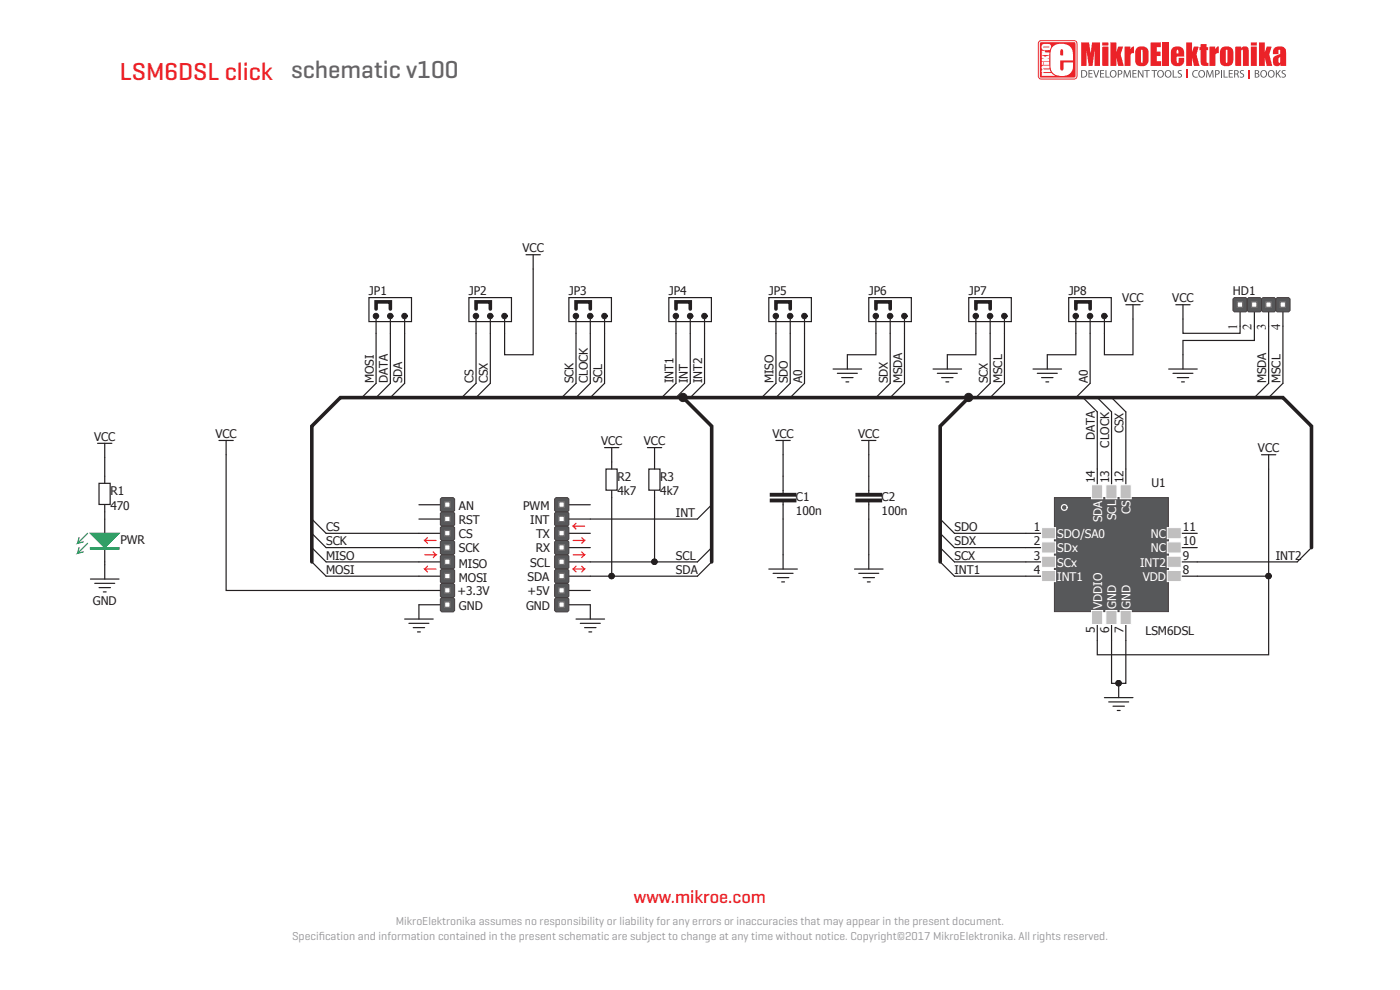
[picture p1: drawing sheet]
<svg xmlns="http://www.w3.org/2000/svg" width="297mm" height="210mm" viewBox="0 0 297 210" stroke-linecap="round" stroke-linejoin="round" font-family="sans-serif">
<!-- layer: Layer 1 -->
<g fill="#eb2228">
<path d="M220.4 8.7l.5-.2h7a.69 .69 0 0 1 .7 .7v7a.69 .69 0 0 1-.7 .7h-7a.69 .69 0 0 1-.7-.7v-7z"/>
<path d="M229.4 9h1.6l.4 2.3 .3-2.3h1.7v5h-1.2v-3.4l-.4 3.4h-.8l-.5-3.3v3.3h-1.1z"/>
<path d="M235.6 9h1.2v2.1l.4-1.2h1.1l-.6 1.6 .7 2.5h-1.2l-.4-1.8v1.8h-1.2z"/>
<path d="M238.6 9.9h1.2v.5l.3-.4 .5-.2v1.5l-.5 .1-.2 .2-.1 2.4h-1.2z"/>
<path d="M244.1 9h2.2v1h-.9v.9h.8v1h-.8v1.1h1v1h-2.3z"/>
<path d="M246.7 9h1.3v5h-1.3z"/>
<path d="M251.6 9h1.3v2.1l.4-1.2h1l-.5 1.6 .7 2.5h-1.2l-.4-1.8v1.8h-1.3z"/>
<path d="M254.7 9.4h1.3v.6h.3v.6h-.3v2.2v.5h.4v.7h-.5a.92 .92 0 0 1-1-.3 .92 .92 0 0 1-.2-1v-2.1h-.3v-.6h.3z"/>
<path d="M256.6 9.9h1.2v.5l.3-.4 .5-.2v1.5l-.5 .1-.2 .2-.1 2.4h-1.2z"/>
<path d="M262.1 9.9h1.2v.4a.91 .91 0 0 1 1.2-.4 .91 .91 0 0 1 .4 1.2v2.9h-1.2v-3.3l-.2-.2-.2 .3v3.2h-1.2z"/>
<path d="M267.1 9h1.2v2.1l.4-1.2h1.1l-.5 1.6 .6 2.5h-1.2l-.4-1.8v1.8h-1.2z"/>
<path d="M233.8 9h1.3v.7h-1.3zM233.8 9.9h1.3v4.1h-1.3z"/>
<path d="M241.2 10.2a1.46 1.46 0 0 1 1.6-.3 1.46 1.46 0 0 1 .9 1.4v1a1.46 1.46 0 0 1-1.1 1.7 1.46 1.46 0 0 1-1.8-1v-1.9zM242.1 10.6v2.3l.1 .4 .2-.2v-2.1v-.4z"/>
<path d="M248.8 10.1a1.5 1.5 0 0 1 1.7-.1 1.5 1.5 0 0 1 .7 1.5v.5h-1.6l.1 1.3 .3-.1 .1-.9h1.1a1.45 1.45 0 0 1-1.3 1.8 1.45 1.45 0 0 1-1.5-1.6v-1.8zM249.7 10.6l-.1 .7h.4v-.7z"/>
<path d="M259.2 10.2a1.46 1.46 0 0 1 1.6-.3 1.46 1.46 0 0 1 .8 1.4v1a1.46 1.46 0 0 1-1 1.7 1.46 1.46 0 0 1-1.8-1v-1.9zM260.1 10.6l-.1 2.3 .2 .4 .2-.2v-2.1v-.4z"/>
<path d="M265.4 9h1.2v.7h-1.2zM265.4 9.9h1.2v4.1h-1.2z"/>
<path d="M270.4 10.2a1.44 1.44 0 0 1 1.7-.3 1.44 1.44 0 0 1 .7 1.6v2.5h-1.2v-.4a.91 .91 0 0 1-1.2 .3 .91 .91 0 0 1-.4-1.2l.1-.2a2.24 2.24 0 0 1 1.5-1.1v-.6l-.2-.3-.2 .1v.9h-1.2l.1-.8zM271.4 12.2a.86 .86 0 0 0 0 1.1l.2-.2v-1.1z"/>
</g>
<g fill="#fafbfb">
<path d="M220.6 8.8l-.2 .4v7.2l.5 .3 7.2-.1 .3-.4-.1-7.2-.4-.3zM220.7 9h7.2l.2 .1 .1 7.1-.2 .2h-7.1l-.3-.1v-7.1z"/>
<path d="M221 13.2v.5h.3v-.5zM221 10.8l.2 .3h-.2v.6h1.6v-.6h-.8l-.2-.3zM221.4 13.2v.5h1.2v-.5zM221 11.8v.5l.5 .1h-.5v.6h1.6v-.6h-.6l.6-.1v-.5l-.9 .2zM221.1 14l-.1 .3 .2 .4-.2 .4 .2 .4h-.2v.6h2.9l-.8-.6h-1.8v-.2h1.6l-.2-.6-1.4-.1 1.4-.1-.1-.6zM221.2 9.4a.74 .74 0 0 0-.1 1 .74 .74 0 0 0 .9 .2h.7a.74 .74 0 0 0-.1-1.3zM221.3 9.9l1.4 .1-1.2 .1z"/>
</g>
<path d="M223.4 9.9a2.77 2.77 0 0 1 4 .5l.2 1.1v1.3h-2.7v1.7l.2 .4a.53 .53 0 0 0 .5-.2 .53 .53 0 0 0 0-.6v-.9h2a2.31 2.31 0 0 1-2.9 2.9 2.06 2.06 0 0 1-1.9-2.5l.1-2.7zM225 10.6l-.1 1.1h.6v-1.1l-.3-.2z" fill="#fff"/>
<g fill="#eb2228">
<path d="M251.7 14.8h.4v1.8h-.4z"/>
<path d="M264.8 14.8h.4v1.8h-.4z"/>
</g>
<g fill="#59595c">
<path d="M230.9 14.9h.9v.1h-.7v.5h.6v.2h-.6v.6h.7v.1h-.9z"/>
<path d="M231.9 14.9h.2l.4 1.3 .5-1.3h.2l-.6 1.5h-.2z"/>
<path d="M233.4 14.9h.8v.1h-.6v.5h.6v.2h-.6v.6h.7v.1h-.9z"/>
<path d="M234.5 14.9h.2v1.4h.7v.1h-.9z"/>
<path d="M238.4 14.9h.3l.4 1.3 .5-1.3h.2l.1 1.5h-.2v-1.3l-.5 1.3h-.2l-.4-1.3-.1 1.3h-.2z"/>
<path d="M240.2 14.9h.9v.1h-.7v.5h.7v.2h-.7v.6h.7v.1h-.9z"/>
<path d="M241.4 14.9h.2l.8 1.3v-1.3h.2v1.5h-.2l-.8-1.3v1.3h-.2z"/>
<path d="M242.7 14.9h1.2v.2h-.5v1.3h-.2v-1.3h-.5z"/>
<path d="M244.3 14.9h1.2v.2h-.5v1.3h-.2v-1.3h-.5z"/>
<path d="M248.8 14.9h.2v1.4h.7v.1h-.9z"/>
<path d="M249.9 15.1l.4-.2h.4l-.1 .2h-.5v.3l.3 .2a.46 .46 0 0 1 .3 .3 .46 .46 0 0 1-.2 .5h-.7l.1-.2 .3 .1 .3-.1v-.3l-.2-.2a.45 .45 0 0 1-.4-.6z"/>
<path d="M253.1 15.1l.6-.2h.4v.2a.64 .64 0 0 0-1 .6 .64 .64 0 0 0 1 .5v.2a.82 .82 0 0 1-1.1-.2 .82 .82 0 0 1 .1-1.1z"/>
<path d="M256 14.9h.2l.5 1.3 .4-1.3h.3l.1 1.5h-.2l-.1-1.3-.5 1.3h-.1l-.5-1.3v1.3h-.2z"/>
<path d="M259 14.9h.2v1.5h-.2z"/>
<path d="M259.6 14.9h.2v1.4h.6v.1h-.8z"/>
<path d="M260.7 14.9h.8v.1h-.6v.5h.6v.2h-.6v.6h.7v.1h-.9z"/>
<path d="M263.1 15.1l.4-.2h.4l-.1 .2h-.5v.3l.2 .2a.46 .46 0 0 1 .4 .3 .46 .46 0 0 1-.2 .5h-.7v-.2l.4 .1 .3-.1v-.3l-.3-.2a.45 .45 0 0 1-.3-.6z"/>
<path d="M270.7 14.9h.2v.7l.6-.7h.2l-.5 .6 .6 .9h-.3l-.5-.7-.1 .1v.6h-.2z"/>
<path d="M271.9 15.1l.5-.2h.3v.2h-.6v.3l.3 .2a.46 .46 0 0 1 .4 .3 .46 .46 0 0 1-.2 .5h-.8l.1-.2 .4 .1 .3-.1v-.3l-.3-.2a.45 .45 0 0 1-.4-.6z"/>
<path d="M229.4 14.9a.88 .88 0 0 1 1.3 .8 .88 .88 0 0 1-1.3 .7zM229.6 15v1.3a.66 .66 0 0 0 .8-.6 .66 .66 0 0 0-.8-.7z"/>
<path d="M235.4 15.7a.76 .76 0 0 1 1.5 0 .76 .76 0 0 1-1.5 0zM235.8 15.2a.58 .58 0 0 0-.1 .8 .58 .58 0 0 0 .8 .1 .58 .58 0 0 0 .1-.8 .58 .58 0 0 0-.8-.1z"/>
<path d="M237.1 14.9a.58 .58 0 0 1 .8 0 .58 .58 0 0 1 .1 .8l-.7 .1v.6h-.2zM237.3 15v.7l.4-.1a.32 .32 0 0 0 .2-.3 .32 .32 0 0 0-.2-.2z"/>
<path d="M245.4 15.7a.8 .8 0 0 1 1.6 0 .8 .8 0 0 1-1.6 0zM245.8 15.2a.58 .58 0 0 0-.1 .8 .58 .58 0 0 0 .9 .1 .58 .58 0 0 0 0-.8 .58 .58 0 0 0-.8-.1z"/>
<path d="M247 15.7a.8 .8 0 0 1 1.6 0 .8 .8 0 0 1-1.6 0zM247.4 15.2a.58 .58 0 0 0 0 .8 .58 .58 0 0 0 .8 .1 .58 .58 0 0 0 .1-.8 .58 .58 0 0 0-.9-.1z"/>
<path d="M254.2 15.7a.76 .76 0 0 1 1.5 0 .76 .76 0 0 1-1.5 0zM254.5 15.2a.58 .58 0 0 0 0 .8 .58 .58 0 0 0 .8 .1 .58 .58 0 0 0 .1-.8 .58 .58 0 0 0-.9-.1z"/>
<path d="M257.8 14.9a.58 .58 0 0 1 .7 0 .58 .58 0 0 1 .1 .8l-.6 .1v.6h-.2zM258 15v.7l.4-.1a.32 .32 0 0 0 .1-.3 .32 .32 0 0 0-.1-.2z"/>
<path d="M261.8 14.9a.55 .55 0 0 1 .7 0 .55 .55 0 0 1 .1 .7l-.1 .1 .3 .7h-.2l-.1-.5-.3-.1h-.2v.6h-.2zM262 15v.6l.5-.1v-.3z"/>
<path d="M266.2 14.9a.52 .52 0 0 1 .6 0 .52 .52 0 0 1 .2 .6l-.1 .1a.47 .47 0 0 1 .3 .6 .47 .47 0 0 1-.7 .3l-.3-.1zM266.4 15v.5l.5-.1v-.3zM266.4 15.7v.6l.5-.1v-.4z"/>
<path d="M267.3 15.7a.8 .8 0 0 1 1.6 0 .8 .8 0 0 1-1.6 0zM267.7 15.2a.58 .58 0 0 0-.1 .8 .58 .58 0 0 0 .9 .1 .58 .58 0 0 0 0-.8 .58 .58 0 0 0-.8-.1z"/>
<path d="M268.9 15.7a.8 .8 0 0 1 1.6 0 .8 .8 0 0 1-1.6 0zM269.3 15.2a.58 .58 0 0 0-.1 .8 .58 .58 0 0 0 .9 .1 .58 .58 0 0 0 0-.8 .58 .58 0 0 0-.8-.1z"/>
</g>
<g fill="none" stroke="#231f20" stroke-width=".25">
<path d="M20.7 94h3M22.2 94v3.1M46.5 93.4h3M48 93.4v3.1M22.2 119.8v3M88.9 107.1h4.5M88.9 110.1h4.5M88.9 113.1h4.5M88.9 116.2h4.5M88.9 119.2h4.5M120.7 107.1h4.5M120.7 110.1h4.5"/>
<path d="M120.7 113.1h4.5M120.7 116.2h4.5M120.7 119.2h4.5M19.2 122.8h6M20.1 123.7h4.2M21 124.6h2.4M21.9 125.6h.6M85.8 131.3h6.1M86.8 132.2h4.2M87.7 133.1h2.4M88.6 134h.6M88.9 122.2h4.5"/>
<path d="M88.9 125.3h4.5M93.4 128.3h-4.5v3M120.7 128.3h4.5v3M120.7 122.2h4.5M120.7 125.3h4.5M122.2 131.3h6.1M123.1 132.2h4.2M124 133.1h2.4M124.9 134h.6"/>
</g>
<path d="M93.4 105.9l.3-.3h2.4l.3 .3v2.4l-.3 .3h-2.4l-.3-.3z" fill-rule="evenodd" fill="#57585a"/>
<path d="M93.7 105.6h2.4l.3 .3v2.4l-.3 .3h-2.4l-.3-.3v-2.4z" fill="none" stroke="#453c3f" stroke-width=".21"/>
<path d="M93.4 108.9l.3-.3h2.4l.3 .3v2.4l-.3 .3h-2.4l-.3-.3z" fill-rule="evenodd" fill="#57585a"/>
<path d="M93.7 108.6h2.4l.3 .3v2.4l-.3 .3h-2.4l-.3-.3v-2.4z" fill="none" stroke="#453c3f" stroke-width=".21"/>
<g fill="#fff" stroke="#6c6d70" stroke-width=".25">
<path d="M94.3 106.5h1.2v1.1h-1.2z"/>
<path d="M94.3 109.5h1.2v1.1h-1.2z"/>
</g>
<path d="M93.4 111.9l.3-.3h2.4l.3 .3v2.4l-.3 .3h-2.4l-.3-.3z" fill-rule="evenodd" fill="#57585a"/>
<path d="M93.4 111.9l.3-.3h2.4l.3 .3v2.4l-.3 .3h-2.4l-.3-.3z" fill="none" stroke="#453c3f" stroke-width=".21"/>
<path d="M93.4 114.9l.3-.3h2.4l.3 .3v2.5l-.3 .3h-2.4l-.3-.3z" fill-rule="evenodd" fill="#57585a"/>
<path d="M93.7 114.6h2.4l.3 .3v2.5l-.3 .3h-2.4l-.3-.3v-2.5z" fill="none" stroke="#453c3f" stroke-width=".21"/>
<g fill="#fff" stroke="#6c6d70" stroke-width=".25">
<path d="M94.3 112.5h1.2v1.2h-1.2z"/>
<path d="M94.3 115.6h1.2v1.1h-1.2z"/>
</g>
<path d="M93.4 118l.3-.3h2.4l.3 .3v2.4l-.3 .3h-2.4l-.3-.3z" fill-rule="evenodd" fill="#57585a"/>
<path d="M93.7 117.7h2.4l.3 .3v2.4l-.3 .3h-2.4l-.3-.3v-2.4z" fill="none" stroke="#453c3f" stroke-width=".21"/>
<path d="M93.4 121l.3-.3h2.4l.3 .3v2.4l-.3 .3h-2.4l-.3-.3z" fill-rule="evenodd" fill="#57585a"/>
<path d="M93.4 121l.3-.3h2.4l.3 .3v2.4l-.3 .3h-2.4l-.3-.3z" fill="none" stroke="#453c3f" stroke-width=".21"/>
<g fill="#fff" stroke="#6c6d70" stroke-width=".25">
<path d="M94.3 118.6h1.2v1.1h-1.2z"/>
<path d="M94.3 121.6h1.2v1.2h-1.2z"/>
</g>
<path d="M93.4 124l.3-.3h2.4l.3 .3v2.5l-.3 .3h-2.4l-.3-.3z" fill-rule="evenodd" fill="#57585a"/>
<path d="M93.7 123.7h2.4l.3 .3v2.5l-.3 .3h-2.4l-.3-.3v-2.5z" fill="none" stroke="#453c3f" stroke-width=".21"/>
<path d="M93.4 127.1l.3-.3h2.4l.3 .3v2.4l-.3 .3h-2.4l-.3-.3z" fill-rule="evenodd" fill="#57585a"/>
<path d="M93.7 126.8h2.4l.3 .3v2.4l-.3 .3h-2.4l-.3-.3v-2.4z" fill="none" stroke="#453c3f" stroke-width=".21"/>
<g fill="#fff" stroke="#6c6d70" stroke-width=".25">
<path d="M94.3 124.6h1.2v1.2h-1.2z"/>
<path d="M94.3 127.7h1.2v1.1h-1.2z"/>
</g>
<path d="M117.7 105.9l.3-.3h2.4l.3 .3v2.4l-.3 .3h-2.4l-.3-.3z" fill-rule="evenodd" fill="#57585a"/>
<path d="M118 105.6h2.4l.3 .3v2.4l-.3 .3h-2.4l-.3-.3v-2.4z" fill="none" stroke="#453c3f" stroke-width=".21"/>
<path d="M117.7 108.9l.3-.3h2.4l.3 .3v2.4l-.3 .3h-2.4l-.3-.3z" fill-rule="evenodd" fill="#57585a"/>
<path d="M118 108.6h2.4l.3 .3v2.4l-.3 .3h-2.4l-.3-.3v-2.4z" fill="none" stroke="#453c3f" stroke-width=".21"/>
<g fill="#fff" stroke="#6c6d70" stroke-width=".25">
<path d="M118.6 106.5h1.1v1.1h-1.1z"/>
<path d="M118.6 109.5h1.1v1.1h-1.1z"/>
</g>
<path d="M117.7 111.9l.3-.3h2.4l.3 .3v2.4l-.3 .3h-2.4l-.3-.3z" fill-rule="evenodd" fill="#57585a"/>
<path d="M117.7 111.9l.3-.3h2.4l.3 .3v2.4l-.3 .3h-2.4l-.3-.3z" fill="none" stroke="#453c3f" stroke-width=".21"/>
<path d="M117.7 114.9l.3-.3h2.4l.3 .3v2.5l-.3 .3h-2.4l-.3-.3z" fill-rule="evenodd" fill="#57585a"/>
<path d="M118 114.6h2.4l.3 .3v2.5l-.3 .3h-2.4l-.3-.3v-2.5z" fill="none" stroke="#453c3f" stroke-width=".21"/>
<g fill="#fff" stroke="#6c6d70" stroke-width=".25">
<path d="M118.6 112.5h1.1v1.2h-1.1z"/>
<path d="M118.6 115.6h1.1v1.1h-1.1z"/>
</g>
<path d="M117.7 118l.3-.3h2.4l.3 .3v2.4l-.3 .3h-2.4l-.3-.3z" fill-rule="evenodd" fill="#57585a"/>
<path d="M118 117.7h2.4l.3 .3v2.4l-.3 .3h-2.4l-.3-.3v-2.4z" fill="none" stroke="#453c3f" stroke-width=".21"/>
<path d="M117.7 121l.3-.3h2.4l.3 .3v2.4l-.3 .3h-2.4l-.3-.3z" fill-rule="evenodd" fill="#57585a"/>
<path d="M117.7 121l.3-.3h2.4l.3 .3v2.4l-.3 .3h-2.4l-.3-.3z" fill="none" stroke="#453c3f" stroke-width=".21"/>
<g fill="#fff" stroke="#6c6d70" stroke-width=".25">
<path d="M118.6 118.6h1.1v1.1h-1.1z"/>
<path d="M118.6 121.6h1.1v1.2h-1.1z"/>
</g>
<path d="M117.7 124l.3-.3h2.4l.3 .3v2.5l-.3 .3h-2.4l-.3-.3z" fill-rule="evenodd" fill="#57585a"/>
<path d="M118 123.7h2.4l.3 .3v2.5l-.3 .3h-2.4l-.3-.3v-2.5z" fill="none" stroke="#453c3f" stroke-width=".21"/>
<path d="M117.7 127.1l.3-.3h2.4l.3 .3v2.4l-.3 .3h-2.4l-.3-.3z" fill-rule="evenodd" fill="#57585a"/>
<path d="M118 126.8h2.4l.3 .3v2.4l-.3 .3h-2.4l-.3-.3v-2.4z" fill="none" stroke="#453c3f" stroke-width=".21"/>
<g fill="#fff" stroke="#6c6d70" stroke-width=".25">
<path d="M118.6 124.6h1.1v1.2h-1.1z"/>
<path d="M118.6 127.7h1.1v1.1h-1.1z"/>
</g>
<g fill="none" stroke="#ee1d23" stroke-width=".25">
<path d="M90.1 117.7h2.4l-.6 .6M90.7 114l-.6 .6M91.9 117.1l.6 .6M92.5 114.6h-2.4l.6 .7M121.6 114.6h2.4l-.6 .7M121.6 117.7h2.4l-.6 .6M122.2 111l-.6 .6M123.4 114l.6 .6M123.4 117.1l.6 .6M124 111.6h-2.4l.6 .6M90.7 120.1l-.6 .6M92.5 120.7h-2.4l.6 .6"/>
<path d="M121.6 120.7h2.4l-.6 .6M121.6 120.7l.6 .6M122.2 120.1l-.6 .6M123.4 120.1l.6 .6"/>
</g>
<path d="M21 102.5h2.4v4.5h-2.4zM22.2 101v1.5M22.2 107.1v1.5M22.2 110.1v3M22.2 116.2v3" fill="none" stroke="#231f20" stroke-width=".25"/>
<path d="M19.2 116.3h6" fill="none" stroke="#00a54f" stroke-width=".3"/>
<path d="M19.2 116.2h6v.3h-6z" fill="none" stroke="#00a54f" stroke-width=".25"/>
<path d="M19.2 113.1h6l-3 3.1z" fill="#00a54f"/>
<path d="M16.8 116.2l-.3 1.2M16.8 114l-.3 1.3M18.6 115.3l-2.1 2.1 1.2-.3M18.6 113.1l-2.1 2.2 1.2-.4M19.2 113.1h6l-3 3.1z" fill="none" stroke="#00a54f" stroke-width=".25"/>
<g fill="none" stroke="#231f20" stroke-width=".25">
<path d="M78.3 63.1h9v5.1h-9zM79.8 67.7v13.6l-3 3M82.8 67.7v13.6l-3 3M85.8 67.7v13.6l-3 3M99.5 63.1h9v5.1h-9zM101 67.7v13.6l-3 3M104 67.7v13.6l-3 3M107 67.7v3M120.7 63.1h9v5.1h-9zM122.2 67.7v13.6l-3 3M125.2 67.7v13.6l-3 3M128.3 67.7v13.6l-3.1 3"/>
<path d="M141.9 63.1h9v5.1h-9zM143.4 67.7v13.6l-3 3M146.4 67.7v13.6l-3 3M149.5 67.7v13.6l-3.1 3M163.1 63.1h9v5.1h-9zM164.6 67.7v13.6l-3 3M167.6 67.7v13.6l-3 3M170.7 67.7v13.6l-3.1 3M22.2 97.1v3.9M48 96.5v28.8h40.9M229.7 84.3l3.1 3.1v12.1M232.8 84.3l3 3.1v12.1"/>
<path d="M235.8 84.3l3 3.1v12.1M267.6 96.5h3M269.1 96.5v25.7h-15.1M22.2 108.6v1.5M22.2 119.2v.6M66.1 110.1l3.1 3h19.7M66.1 113.1l3.1 3.1h19.7M66.1 116.2l3.1 3h19.7M66.1 119.2l3.1 3h19.7M151 107.1l-3.1 3M151 116.2l-3.1 3M151 119.2l-3.1 3"/>
<path d="M199.5 110.1l3 3h15.1M199.5 119.2l3 3h15.1M278.2 116.2l-3 3h-21.2M269.1 122.2v16.7h-36.3v-3M234.3 148h6.1M235.2 148.9h4.2M236.1 149.8h2.4M237 150.7h.6M237.3 145v3"/>
</g>
<path d="M79.8 65.6v-1.6h3v1.6M101 65.6v-1.6h3v1.6M122.2 65.6v-1.6h3v1.6M143.4 65.6v-1.6h3v1.6M164.6 65.6v-1.6h3v1.6M144.9 84.3l6.1 6.1v28.8M205.5 84.3l-6 6.1v28.8" fill="none" stroke="#231f20" stroke-width=".76"/>
<g fill="#231f20" stroke="#231f20" stroke-width=".21">
<circle cx="144.9" cy="84.3" r=".88"/>
<circle cx="205.5" cy="84.3" r=".88"/>
<circle cx="269.1" cy="122.2" r=".58"/>
<circle cx="237.3" cy="144.9" r=".58"/>
</g>
<g fill="#231f20" stroke="#231f20" stroke-width=".21">
<path d="M79.4 66.6a.58 .58 0 0 0 .1 1 .58 .58 0 0 0 .8-.5l-.5-.1 .5 .1a.58 .58 0 0 0-.3-.6 .58 .58 0 0 0-.6 .1zM79.8 67l.5 .1z" fill-rule="evenodd"/>
<path d="M82.4 66.6a.58 .58 0 0 0 .1 1 .58 .58 0 0 0 .9-.5l-.6-.1 .6 .1a.58 .58 0 0 0-.4-.6 .58 .58 0 0 0-.6 .1zM82.8 67l.6 .1z" fill-rule="evenodd"/>
<path d="M85.4 66.6a.58 .58 0 0 0 .2 1 .58 .58 0 0 0 .8-.5l-.6-.1 .6 .1a.58 .58 0 0 0-.3-.6 .58 .58 0 0 0-.7 .1zM85.8 67l.6 .1z" fill-rule="evenodd"/>
<path d="M100.6 66.6a.58 .58 0 0 0 .1 1 .58 .58 0 0 0 .8-.5l-.5-.1 .5 .1a.58 .58 0 0 0-.3-.6 .58 .58 0 0 0-.6 .1zM101 67l.5 .1z" fill-rule="evenodd"/>
<path d="M103.6 66.6a.58 .58 0 0 0 .1 1 .58 .58 0 0 0 .9-.5l-.6-.1 .6 .1a.58 .58 0 0 0-.4-.6 .58 .58 0 0 0-.6 .1zM104 67l.6 .1z" fill-rule="evenodd"/>
<path d="M106.6 66.6a.58 .58 0 0 0 .2 1 .58 .58 0 0 0 .8-.5l-.6-.1 .6 .1a.58 .58 0 0 0-.3-.6 .58 .58 0 0 0-.7 .1zM107 67l.6 .1z" fill-rule="evenodd"/>
<path d="M121.8 66.6a.58 .58 0 0 0 .1 1 .58 .58 0 0 0 .8-.5l-.5-.1 .5 .1a.58 .58 0 0 0-.3-.6 .58 .58 0 0 0-.6 .1zM122.2 67l.5 .1z" fill-rule="evenodd"/>
<path d="M124.8 66.6a.58 .58 0 0 0 .2 1 .58 .58 0 0 0 .8-.5l-.6-.1 .6 .1a.58 .58 0 0 0-.4-.6 .58 .58 0 0 0-.6 .1zM125.2 67l.6 .1z" fill-rule="evenodd"/>
<path d="M127.8 66.6a.58 .58 0 0 0 .2 1 .58 .58 0 0 0 .8-.5l-.6-.1 .6 .1a.58 .58 0 0 0-.3-.6 .58 .58 0 0 0-.7 .1zM128.2 67l.6 .1z" fill-rule="evenodd"/>
<path d="M143 66.6a.58 .58 0 0 0 .1 1 .58 .58 0 0 0 .8-.5l-.5-.1 .5 .1a.58 .58 0 0 0-.3-.6 .58 .58 0 0 0-.6 .1zM143.4 67l.5 .1z" fill-rule="evenodd"/>
<path d="M146 66.6a.58 .58 0 0 0 .2 1 .58 .58 0 0 0 .8-.5l-.6-.1 .6 .1a.58 .58 0 0 0-.4-.6 .58 .58 0 0 0-.6 .1zM146.4 67l.6 .1z" fill-rule="evenodd"/>
<path d="M149 66.6a.58 .58 0 0 0 .2 1 .58 .58 0 0 0 .8-.5l-.6-.1 .6 .1a.58 .58 0 0 0-.3-.6 .58 .58 0 0 0-.7 .1zM149.4 67l.6 .1z" fill-rule="evenodd"/>
<path d="M164.2 66.6a.58 .58 0 0 0 .1 1 .58 .58 0 0 0 .9-.5l-.6-.1 .6 .1a.58 .58 0 0 0-.4-.6 .58 .58 0 0 0-.6 .1zM164.6 67l.6 .1z" fill-rule="evenodd"/>
<path d="M167.2 66.6a.58 .58 0 0 0 .2 1 .58 .58 0 0 0 .8-.5l-.6-.1 .6 .1a.58 .58 0 0 0-.3-.6 .58 .58 0 0 0-.7 .1zM167.6 67l.6 .1z" fill-rule="evenodd"/>
<path d="M170.3 66.6a.58 .58 0 0 0 .1 1 .58 .58 0 0 0 .8-.5l-.6-.1 .6 .1a.58 .58 0 0 0-.3-.6 .58 .58 0 0 0-.6 .1zM170.6 67l.6 .1z" fill-rule="evenodd"/>
</g>
<path d="M223.7 105.6h24.2v24.1h-24.2z" fill="#57585a" stroke="#453c3f" stroke-width=".21"/>
<g fill="none" stroke="#231f20" stroke-width=".25">
<path d="M232.8 99.5v6.1M235.8 99.5v6.1M238.8 99.5v6.1M217.6 113.1h6.1M217.6 116.2h6.1M217.6 119.2h6.1M247.9 113.1h6.1M247.9 116.2h6.1M247.9 119.2h6.1M217.6 122.2h6.1M232.8 129.8v6.1M235.8 129.8v6.1"/>
<path d="M238.8 129.8v6.1M247.9 122.2h6.1"/>
</g>
<circle cx="225.8" cy="107.6" r=".61" fill="none" stroke="#fff" stroke-width=".25"/>
<g fill="#c0bfbf" stroke="#fff" stroke-width=".21">
<path d="M221 111.9h2.9v2.4h-2.9z"/>
<path d="M221 114.9h2.9v2.4h-2.9z"/>
<path d="M221 118h2.9v2.3h-2.9z"/>
<path d="M221 121h2.9v2.4h-2.9z"/>
<path d="M231.6 129.5h2.3v3h-2.3z"/>
<path d="M234.6 129.5h2.4v3h-2.4z"/>
<path d="M237.6 129.5h2.4v3h-2.4z"/>
<path d="M247.6 121h3v2.4h-3z"/>
<path d="M247.6 118h3v2.3h-3z"/>
<path d="M247.6 114.9h3v2.4h-3z"/>
<path d="M247.6 111.9h3v2.4h-3z"/>
<path d="M231.6 102.8h2.3v3h-2.3z"/>
<path d="M234.6 102.8h2.4v3h-2.4z"/>
<path d="M237.6 102.8h2.4v3h-2.4z"/>
</g>
<path d="M111.6 54h3M113.1 54v21.2h-6.1v-4.5M164.6 93.4h3M166.1 93.4v3.1M182.8 93.4h3M184.3 93.4v3.1M166.1 101v3.6M166.1 106.5v3.6M235.8 135.9v9.1h3v-9.1" fill="none" stroke="#231f20" stroke-width=".25"/>
<circle cx="237.3" cy="144.9" r=".58" fill="#231f20" stroke="#231f20" stroke-width=".21"/>
<path d="M163.4 105.9h5.5v.6h-5.5z" fill-rule="evenodd" fill="#231f20"/>
<path d="M163.4 105.9h5.5v.6h-5.5z" fill="none" stroke="#231f20" stroke-width=".21"/>
<path d="M163.4 104.6h5.5v.7h-5.5z" fill-rule="evenodd" fill="#231f20"/>
<path d="M163.4 104.6h5.5v.7h-5.5z" fill="none" stroke="#231f20" stroke-width=".21"/>
<path d="M184.3 101v3.6M184.3 106.5v3.6" fill="none" stroke="#231f20" stroke-width=".25"/>
<path d="M181.6 105.9h5.4v.6h-5.4z" fill-rule="evenodd" fill="#231f20"/>
<path d="M181.6 105.9h5.4v.6h-5.4z" fill="none" stroke="#231f20" stroke-width=".21"/>
<path d="M181.6 104.6h5.4v.7h-5.4z" fill-rule="evenodd" fill="#231f20"/>
<path d="M181.6 104.6h5.4v.7h-5.4z" fill="none" stroke="#231f20" stroke-width=".21"/>
<g fill="none" stroke="#231f20" stroke-width=".25">
<path d="M176.7 78.3h6.1M177.6 79.2h4.3M184.3 63.1h9v5.1h-9zM185.8 67.7v7.5h-6v3.1M188.8 67.7v13.6l-3 3M191.9 67.7v13.6l-3.1 3M197.9 78.3h6.1M198.8 79.2h4.3M205.5 63.1h9v5.1h-9zM207 67.7v7.5h-6v3.1M210.1 67.7v13.6l-3.1 3M213.1 67.7v13.6l-3 3"/>
<path d="M263.1 66.2v3M272.2 66.2v3M128.3 94.9h3M128.6 99.5h2.3v4.5h-2.3zM129.8 94.9v4.6M137.3 94.9h3.1M137.6 99.5h2.4v4.5h-2.4zM138.9 94.9v4.6M166.1 96.5v4.5M178.5 80.1h2.5M179.5 81h.6M184.3 96.5v4.5"/>
<path d="M199.8 80.1h2.4M200.7 81h.6M125.2 119.2h22.7M125.2 110.1h22.7M129.8 104v18.2M138.9 104v15.2M166.1 110.1v10.6M184.3 110.1v10.6M199.5 113.1l3 3.1h15.1M199.5 116.2l3 3h15.1M125.2 122.2h22.7M163.1 120.7h6.1"/>
<path d="M164 121.6h4.2M164.9 122.5h2.4M165.8 123.4h.6M181.3 120.7h6M182.2 121.6h4.2M183.1 122.5h2.4M184 123.4h.6"/>
</g>
<g fill="#231f20" stroke="#231f20" stroke-width=".21">
<circle cx="138.8" cy="119.2" r=".58"/>
<circle cx="129.7" cy="122.2" r=".58"/>
</g>
<path d="M185.8 65.6v-1.6h3v1.6M207 65.6v-1.6h3.1v1.6M278.2 116.2v-25.8l-6-6.1h-200l-6.1 6.1v28.8" fill="none" stroke="#231f20" stroke-width=".76"/>
<g fill="#231f20" stroke="#231f20" stroke-width=".21">
<path d="M185.4 66.6a.58 .58 0 0 0 .1 1 .58 .58 0 0 0 .9-.5l-.6-.1 .6 .1a.58 .58 0 0 0-.4-.6 .58 .58 0 0 0-.6 .1zM185.8 67l.6 .1z" fill-rule="evenodd"/>
<path d="M188.4 66.6a.58 .58 0 0 0 .2 1 .58 .58 0 0 0 .8-.5l-.6-.1 .6 .1a.58 .58 0 0 0-.3-.6 .58 .58 0 0 0-.7 .1zM188.8 67l.6 .1z" fill-rule="evenodd"/>
<path d="M191.5 66.6a.58 .58 0 0 0 .1 1 .58 .58 0 0 0 .8-.5l-.6-.1 .6 .1a.58 .58 0 0 0-.3-.6 .58 .58 0 0 0-.6 .1zM191.8 67l.6 .1z" fill-rule="evenodd"/>
<path d="M206.6 66.6a.58 .58 0 0 0 .2 1 .58 .58 0 0 0 .8-.5l-.6-.1 .6 .1a.58 .58 0 0 0-.4-.6 .58 .58 0 0 0-.6 .1zM207 67l.6 .1z" fill-rule="evenodd"/>
<path d="M209.6 66.6a.58 .58 0 0 0 .2 1 .58 .58 0 0 0 .8-.5l-.6-.1 .6 .1a.58 .58 0 0 0-.3-.6 .58 .58 0 0 0-.7 .1zM210 67l.6 .1z" fill-rule="evenodd"/>
<path d="M212.7 66.6a.58 .58 0 0 0 .1 1 .58 .58 0 0 0 .8-.5l-.5-.1 .5 .1a.58 .58 0 0 0-.3-.6 .58 .58 0 0 0-.6 .1zM213.1 67l.5 .1z" fill-rule="evenodd"/>
</g>
<path d="M261.6 63.4l.3-.3h2.4l.3 .3v2.5l-.3 .3h-2.4l-.3-.3z" fill-rule="evenodd" fill="#57585a"/>
<path d="M261.6 63.4l.3-.3h2.4l.3 .3v2.5l-.3 .3h-2.4l-.3-.3z" fill="none" stroke="#453c3f" stroke-width=".21"/>
<path d="M262.5 64h1.1v1.2h-1.1z" fill="#fff" stroke="#6c6d70" stroke-width=".25"/>
<path d="M266.1 66.2v3" fill="none" stroke="#231f20" stroke-width=".25"/>
<path d="M264.6 63.4l.3-.3h2.4l.3 .3v2.5l-.3 .3h-2.4l-.3-.3z" fill-rule="evenodd" fill="#57585a"/>
<path d="M264.6 63.4l.3-.3h2.4l.3 .3v2.5l-.3 .3h-2.4l-.3-.3z" fill="none" stroke="#453c3f" stroke-width=".21"/>
<path d="M265.5 64h1.2v1.2h-1.2z" fill="#fff" stroke="#6c6d70" stroke-width=".25"/>
<path d="M269.1 66.2v3" fill="none" stroke="#231f20" stroke-width=".25"/>
<path d="M267.6 63.4l.3-.3h2.4l.3 .3v2.5l-.3 .3h-2.4l-.3-.3z" fill-rule="evenodd" fill="#57585a"/>
<path d="M267.6 63.4l.3-.3h2.4l.3 .3v2.5l-.3 .3h-2.4l-.3-.3z" fill="none" stroke="#453c3f" stroke-width=".21"/>
<path d="M268.5 64h1.2v1.2h-1.2z" fill="#fff" stroke="#6c6d70" stroke-width=".25"/>
<path d="M270.6 63.4l.4-.3h2.4l.3 .3v2.5l-.3 .3h-2.4l-.4-.3z" fill-rule="evenodd" fill="#57585a"/>
<path d="M270.6 63.4l.4-.3h2.4l.3 .3v2.5l-.3 .3h-2.4l-.4-.3z" fill="none" stroke="#453c3f" stroke-width=".21"/>
<path d="M271.6 64h1.1v1.2h-1.1z" fill="#fff" stroke="#6c6d70" stroke-width=".25"/>
<g fill="none" stroke="#231f20" stroke-width=".25">
<path d="M219.1 78.3h6.1M220.1 79.2h4.2M226.7 63.1h9v5.1h-9zM228.2 67.7v7.5h-6v3.1M231.3 67.7v13.6l-3.1 3M238.8 64.6h3.1M240.4 64.6v10.6h-6.1v-7.5M247.9 78.3h6.1M248.8 79.2h4.3M249.4 64.6h3.1M251 64.6v6.1h12.1v-1.5M266.1 69.2v3h-15.1v6.1"/>
<path d="M269.1 69.2v12.1l-3 3M272.2 69.2v12.1l-3.1 3M221 80.1h2.4M221.9 81h.6M249.7 80.1h2.5M250.7 81h.6"/>
</g>
<path d="M228.2 65.6v-1.6h3.1v1.6" fill="none" stroke="#231f20" stroke-width=".76"/>
<g fill="#231f20" stroke="#231f20" stroke-width=".21">
<path d="M227.8 66.6a.58 .58 0 0 0 .2 1 .58 .58 0 0 0 .8-.5l-.6-.1 .6 .1a.58 .58 0 0 0-.3-.6 .58 .58 0 0 0-.7 .1zM228.2 67l.6 .1z" fill-rule="evenodd"/>
<path d="M230.8 66.6a.58 .58 0 0 0 .2 1 .58 .58 0 0 0 .8-.5l-.6-.1 .6 .1a.58 .58 0 0 0-.3-.6 .58 .58 0 0 0-.7 .1zM231.2 67l.6 .1z" fill-rule="evenodd"/>
<path d="M233.9 66.6a.58 .58 0 0 0 .1 1 .58 .58 0 0 0 .8-.5l-.5-.1 .5 .1a.58 .58 0 0 0-.3-.6 .58 .58 0 0 0-.6 .1zM234.3 67l.5 .1z" fill-rule="evenodd"/>
</g>
<text font-size="5.3" fill="#ed2026" x="25.4" y="16.9">LSM6DSL click</text>
<text font-size="5.3" fill="#646469" x="61.8" y="16.6">schematic v100</text>
<text font-size="3.9" fill="#ed2026" x="134.5" y="191.6">www.mikroe.com</text>
<g font-size="2.7" fill="#231f20">
<text x="262.5" y="69.9" transform="rotate(-90 262.5 69.9)">1</text>
<text x="265.5" y="69.9" transform="rotate(-90 265.5 69.9)">2</text>
<text x="268.5" y="69.9" transform="rotate(-90 268.5 69.9)">3</text>
<text x="271.6" y="69.9" transform="rotate(-90 271.6 69.9)">4</text>
</g>
<g font-size="2.5" fill="#231f20">
<text x="110.8" y="53.5">VCC</text>
<text x="78.3" y="62.6">JP1</text>
<text x="99.5" y="62.6">JP2</text>
<text x="120.7" y="62.6">JP3</text>
<text x="141.9" y="62.6">JP4</text>
<text x="163.1" y="62.6">JP5</text>
<text x="184.3" y="62.6">JP6</text>
<text x="205.5" y="62.6">JP7</text>
<text x="226.7" y="62.6">JP8</text>
<text x="238.1" y="64.1">VCC</text>
<text x="248.7" y="64.1">VCC</text>
<text x="261.6" y="62.6">HD1</text>
<text x="79.3" y="81.3" transform="rotate(-90 79.3 81.3)">MOSI</text>
<text x="82.3" y="81.3" transform="rotate(-90 82.3 81.3)">DATA</text>
<text x="85.3" y="81.3" transform="rotate(-90 85.3 81.3)">SDA</text>
<text x="100.5" y="81.3" transform="rotate(-90 100.5 81.3)">CS</text>
<text x="103.5" y="81.3" transform="rotate(-90 103.5 81.3)">CSX</text>
<text x="121.7" y="81.3" transform="rotate(-90 121.7 81.3)">SCK</text>
<text x="124.7" y="81.3" transform="rotate(-90 124.7 81.3)">CLOCK</text>
<text x="127.8" y="81.3" transform="rotate(-90 127.8 81.3)">SCL</text>
<text x="142.9" y="81.3" transform="rotate(-90 142.9 81.3)">INT1</text>
<text x="145.9" y="81.3" transform="rotate(-90 145.9 81.3)">INT</text>
<text x="149" y="81.3" transform="rotate(-90 149 81.3)">INT2</text>
<text x="164.1" y="81.3" transform="rotate(-90 164.1 81.3)">MISO</text>
<text x="167.1" y="81.3" transform="rotate(-90 167.1 81.3)">SDO</text>
<text x="170.2" y="81.3" transform="rotate(-90 170.2 81.3)">A0</text>
<text x="188.3" y="81.3" transform="rotate(-90 188.3 81.3)">SDX</text>
<text x="191.4" y="81.3" transform="rotate(-90 191.4 81.3)">MSDA</text>
<text x="209.6" y="81.3" transform="rotate(-90 209.6 81.3)">SCX</text>
<text x="212.6" y="81.3" transform="rotate(-90 212.6 81.3)">MSCL</text>
<text x="230.8" y="81.3" transform="rotate(-90 230.8 81.3)">A0</text>
<text x="268.6" y="81.3" transform="rotate(-90 268.6 81.3)">MSDA</text>
<text x="271.7" y="81.3" transform="rotate(-90 271.7 81.3)">MSCL</text>
<text x="19.9" y="93.5">VCC</text>
<text x="45.7" y="92.9">VCC</text>
<text x="127.5" y="94.4">VCC</text>
<text x="136.6" y="94.4">VCC</text>
<text x="163.9" y="92.9">VCC</text>
<text x="182" y="92.9">VCC</text>
<text x="232.3" y="93.4" transform="rotate(-90 232.3 93.4)">DATA</text>
<text x="235.3" y="94.9" transform="rotate(-90 235.3 94.9)">CLOCK</text>
<text x="238.3" y="91.9" transform="rotate(-90 238.3 91.9)">CSX</text>
<text x="266.9" y="96">VCC</text>
<text x="23.4" y="105">R1</text>
<text x="131" y="102">R2</text>
<text x="131" y="105">4k7</text>
<text x="140.1" y="102">R3</text>
<text x="140.1" y="105">4k7</text>
<text x="168.9" y="106.3">C1</text>
<text x="187" y="106.3">C2</text>
<text x="232.3" y="102.5" transform="rotate(-90 232.3 102.5)">14</text>
<text x="235.3" y="102.5" transform="rotate(-90 235.3 102.5)">13</text>
<text x="238.3" y="102.5" transform="rotate(-90 238.3 102.5)">12</text>
<text x="244.3" y="103.3">U1</text>
<text x="23.4" y="108.1">470</text>
<text x="69.2" y="112.6">CS</text>
<text x="97.4" y="108.1">AN</text>
<text x="97.4" y="111.1">RST</text>
<text x="111" y="108.1">PWM</text>
<text x="112.5" y="111.1">INT</text>
<text x="143.4" y="109.6">INT</text>
<text x="168.9" y="109.3">100n</text>
<text x="187" y="109.3">100n</text>
<text x="202.5" y="112.6">SDO</text>
<text x="219.3" y="112.6">1</text>
<text x="251" y="112.6">11</text>
<text x="25.6" y="115.4">PWR</text>
<text x="69.2" y="115.7">SCK</text>
<text x="69.2" y="118.7">MISO</text>
<text x="97.4" y="114.1">CS</text>
<text x="97.4" y="117.2">SCK</text>
<text x="113.7" y="117.2">RX</text>
<text x="113.7" y="114.1">TX</text>
<text x="143.4" y="118.7">SCL</text>
<text x="202.5" y="115.7">SDX</text>
<text x="202.5" y="118.7">SCX</text>
<text x="219.3" y="115.7">2</text>
<text x="219.3" y="118.7">3</text>
<text x="251" y="115.7">10</text>
<text x="251" y="118.7">9</text>
<text x="270.7" y="118.7">INT2</text>
<text x="69.2" y="121.7">MOSI</text>
<text x="97.4" y="123.5">MOSI</text>
<text x="97.4" y="120.5">MISO</text>
<text x="111.9" y="123.2">SDA</text>
<text x="112.5" y="120.2">SCL</text>
<text x="143.4" y="121.7">SDA</text>
<text x="202.5" y="121.7">INT1</text>
<text x="219.3" y="121.7">4</text>
<text x="251" y="121.7">8</text>
<text x="19.7" y="128.4">GND</text>
<text x="97.1" y="126.3">+3.3V</text>
<text x="97.4" y="129.3">GND</text>
<text x="111.6" y="129.3">GND</text>
<text x="111.9" y="126.3">+5V</text>
<text x="232.3" y="134.2" transform="rotate(-90 232.3 134.2)">5</text>
<text x="235.3" y="134.2" transform="rotate(-90 235.3 134.2)">6</text>
<text x="238.3" y="134.2" transform="rotate(-90 238.3 134.2)">7</text>
<text x="243" y="134.8">LSM6DSL</text>
</g>
<g font-size="2.5" fill="#fff">
<text x="233.8" y="110.8" transform="rotate(-90 233.8 110.8)">SDA</text>
<text x="236.8" y="110.3" transform="rotate(-90 236.8 110.3)">SCL</text>
<text x="239.8" y="109.1" transform="rotate(-90 239.8 109.1)">CS</text>
<text x="224.3" y="114.1">SDO/SA0</text>
<text x="224.3" y="117.2">SDx</text>
<text x="244.1" y="117.2">NC</text>
<text x="244.1" y="114.1">NC</text>
<text x="224.3" y="120.2">SCx</text>
<text x="224.3" y="123.2">INT1</text>
<text x="241.9" y="120.2">INT2</text>
<text x="242.4" y="123.2">VDD</text>
<text x="233.8" y="129.2" transform="rotate(-90 233.8 129.2)">VDDIO</text>
<text x="236.8" y="129.2" transform="rotate(-90 236.8 129.2)">GND</text>
<text x="239.8" y="129.2" transform="rotate(-90 239.8 129.2)">GND</text>
</g>
<g font-size="2.5" fill="#94949a">
<text x="84" y="196.2">MikroElektronika assumes no responsibility or liability for any errors or inaccuracies that may appear in the present document.</text>
<text x="62" y="199.4">Specif</text>
<text x="67.6" y="199.4">ication and information contained in the present schematic are subject to change at any time without notice. Copyright©2017 MikroElektronika. All rights reserved.</text>
</g>
</svg>
